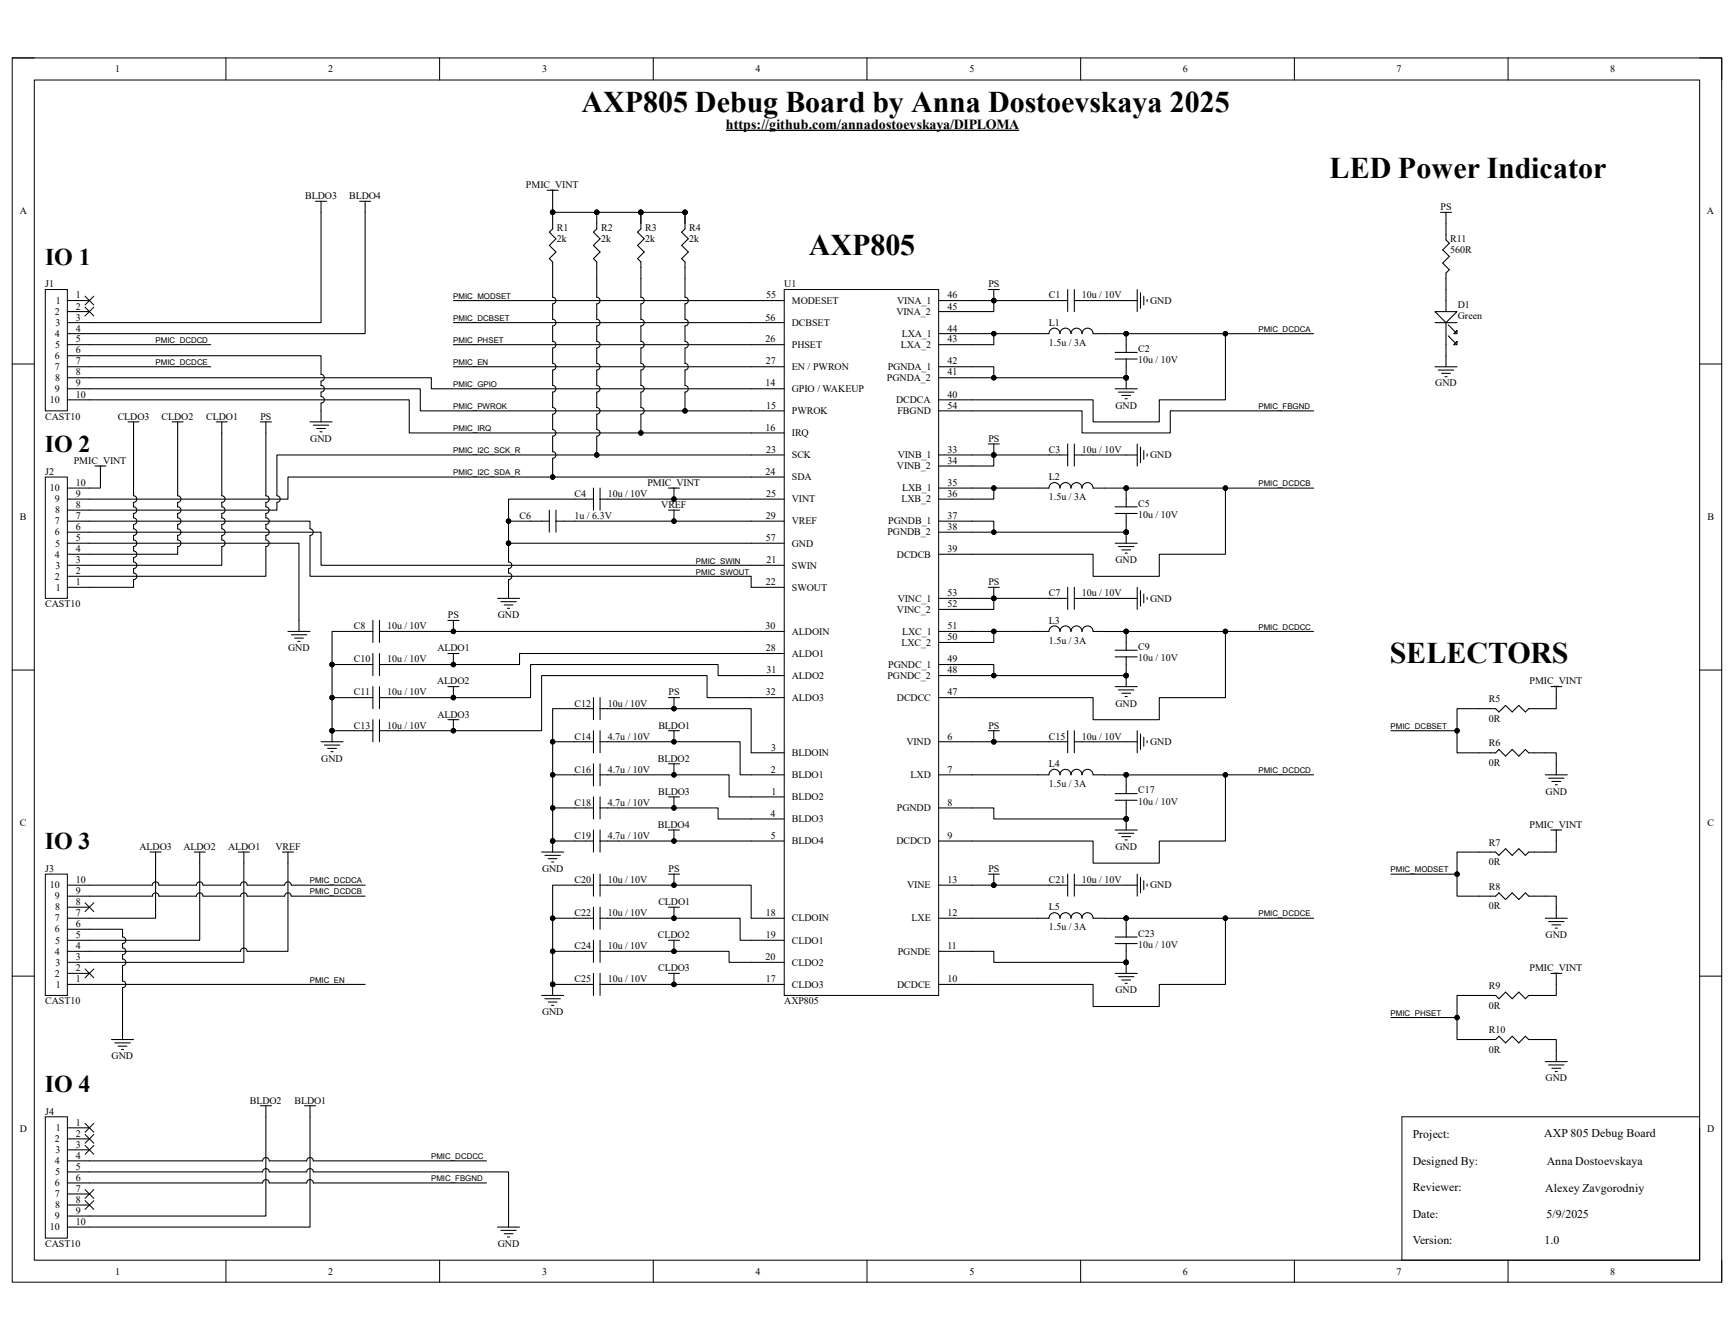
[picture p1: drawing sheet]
<svg xmlns="http://www.w3.org/2000/svg" width="279mm" height="216mm" viewBox="0 0 279 216" stroke-linecap="round" stroke-linejoin="round" font-family="sans-serif">
<path d="M2 9.3h275.4v197.3h-275.4z" fill="none" stroke="#000" stroke-width=".16"/>
<path d="M5.5 12.9h268.4v190.1h-268.4z" fill-rule="evenodd" fill="#fff"/>
<g fill="none" stroke="#000" stroke-width=".16">
<path d="M2 9.3h3.5M5.5 12.9h268.4v190.1h-268.4zM36.4 9.3v3.6M70.8 9.3v3.6M105.3 9.3v3.6M139.7 9.3v3.6M174.1 9.3v3.6M208.6 9.3v3.6M243 9.3v3.6M273.9 9.3h3.5v3.6M2 58.6h3.5M273.9 58.7h3.5"/>
<path d="M2 108h3.5M273.9 108h3.5M2 157.3h3.5M273.9 157.3h3.5M36.4 203v3.6M70.8 203v3.6M105.3 203v3.6M139.7 203v3.6M174.1 203v3.6M208.6 203v3.6M243 203v3.6M277.4 203v3.6"/>
</g>
<path d="M27.7 68h1.8M28.6 68v1.8" fill="none" stroke="#000" stroke-width=".17"/>
<path d="M126.4 46.7h24.8v113.7h-24.8z" fill-rule="evenodd" fill="#fff"/>
<g fill="none" stroke="#000" stroke-width=".16">
<path d="M126.4 46.7h24.8v113.7h-24.8z"/>
<circle cx="108.6" cy="84" r=".36"/>
<circle cx="53.5" cy="117.7" r=".36"/>
<circle cx="73.1" cy="112.4" r=".36"/>
<circle cx="73.1" cy="101.7" r=".36"/>
<circle cx="73.1" cy="117.7" r=".36"/>
<circle cx="73.1" cy="107.1" r=".36"/>
<circle cx="108.6" cy="119.5" r=".36"/>
<circle cx="108.6" cy="114.2" r=".36"/>
<circle cx="89" cy="135.5" r=".36"/>
<circle cx="108.6" cy="124.8" r=".36"/>
<circle cx="108.6" cy="135.5" r=".36"/>
<circle cx="108.6" cy="130.2" r=".36"/>
<circle cx="89" cy="158.6" r=".36"/>
<circle cx="108.6" cy="153.3" r=".36"/>
<circle cx="108.6" cy="147.9" r=".36"/>
<circle cx="108.6" cy="158.6" r=".36"/>
<circle cx="108.6" cy="142.6" r=".36"/>
</g>
<g fill="none" stroke="#000" stroke-width=".17">
<path d="M121 55.5h5.4M121 59.1h5.4M121 48.4h5.4M121 52h5.4M151.2 55.5h5.4M151.2 59.1h5.4M151.2 53.8h5.4M151.2 50.2h5.4M151.2 48.4h5.4M34.8 68h1.8M35.7 68v1.8M121 62.6h5.4"/>
<path d="M121 66.2h5.4M121 69.8h5.4M121 73.3h5.4M121 76.9h5.4M151.2 66.2h5.4M151.2 73.3h5.4M151.2 75.1h5.4M151.2 78.6h5.4M151.2 64.4h5.4M151.2 60.9h5.4M48.2 100v1.7M72.2 100h1.7"/>
<path d="M73.1 100v1.7M80.2 96.4h3.5M80.7 96.9h2.5M81.2 97.5h1.5M81.8 98h.3M81.9 94.6v1.8M85.5 84h3M88.5 82.2v3.5M89.6 84h3M89.6 82.2v3.5M107.7 82.2h1.8M108.6 82.2v1.8"/>
<path d="M121 91.1h5.4M121 94.6h5.4M121 80.4h5.4M121 84h5.4M121 87.5h5.4M151.2 80.4h5.4M151.2 84h5.4M151.2 85.7h5.4M151.2 89.3h5.4M151.2 98.2h5.4M151.2 96.4h5.4M46.4 101.7h3.6"/>
<path d="M46.9 102.3h2.5M47.5 102.8h1.4M48 103.3h.3M51.7 119.5h3.6M53.5 117.7v1.8M72.2 105.3h1.7M72.2 110.6h1.7M72.2 116h1.7M73.1 105.3v1.8M73.1 110.6v1.8M73.1 116v1.7M107.7 112.4h1.8"/>
<path d="M107.7 117.7h1.8M108.6 112.4v1.8M108.6 117.7v1.8M121 105.3h5.4M121 101.7h5.4M121 108.8h5.4M121 112.4h5.4M151.2 119.5h5.4M151.2 101.7h5.4M151.2 108.8h5.4M151.2 112.4h5.4M151.2 107.1h5.4"/>
<path d="M151.2 103.5h5.4M52.3 120h2.4M52.8 120.6h1.4M53.3 121.1h.4M87.3 137.3h3.5M87.8 137.8h2.5M88.3 138.4h1.5M88.9 138.9h.3M89 135.5v1.8M107.7 128.4h1.8M107.7 123.1h1.8M107.7 133.7h1.8"/>
<path d="M108.6 123.1v1.7M108.6 128.4v1.8M108.6 133.7v1.8M121 128.4h5.4M121 124.8h5.4M121 121.3h5.4M121 132h5.4M121 135.5h5.4M151.2 124.8h5.4M151.2 135.5h5.4M151.2 130.2h5.4M89 158.6v1.8"/>
<path d="M107.7 151.5h1.8M107.7 140.8h1.8M107.7 146.2h1.8M107.7 156.8h1.8M108.6 140.8v1.8M108.6 146.2v1.7M108.6 151.5v1.8M108.6 156.8v1.8M121 158.6h5.4M121 147.9h5.4M121 151.5h5.4M121 155.1h5.4"/>
<path d="M151.2 158.6h5.4M151.2 153.3h5.4M151.2 147.9h5.4M151.2 142.6h5.4M87.3 160.4h3.5M87.8 160.9h2.5M88.3 161.4h1.5M88.9 162h.3"/>
</g>
<g fill="#000">
<circle cx="108.6" cy="84" r=".36"/>
<circle cx="53.5" cy="117.7" r=".36"/>
<circle cx="73.1" cy="112.4" r=".36"/>
<circle cx="73.1" cy="101.7" r=".36"/>
<circle cx="73.1" cy="117.7" r=".36"/>
<circle cx="73.1" cy="107.1" r=".36"/>
<circle cx="108.6" cy="119.5" r=".36"/>
<circle cx="108.6" cy="114.2" r=".36"/>
<circle cx="89" cy="135.5" r=".36"/>
<circle cx="108.6" cy="124.8" r=".36"/>
<circle cx="108.6" cy="135.5" r=".36"/>
<circle cx="108.6" cy="130.2" r=".36"/>
<circle cx="89" cy="158.6" r=".36"/>
<circle cx="108.6" cy="153.3" r=".36"/>
<circle cx="108.6" cy="147.9" r=".36"/>
<circle cx="108.6" cy="158.6" r=".36"/>
<circle cx="108.6" cy="142.6" r=".36"/>
</g>
<path d="M7.3 46.6h3.6v19.6h-3.6z" fill-rule="evenodd" fill="#fff"/>
<g fill="none" stroke="#000" stroke-width=".16">
<path d="M7.3 46.6h3.6v19.6h-3.6zM13.7 47.7l1.4 1.4M15.1 47.7l-1.4 1.4M13.7 145.5l1.4 1.4M13.7 156.1l1.4 1.4M15.1 145.5l-1.4 1.4M15.1 156.1l-1.4 1.4"/>
<circle cx="89" cy="34.2" r=".36"/>
<circle cx="96.2" cy="34.2" r=".36"/>
<circle cx="103.3" cy="34.2" r=".36"/>
<circle cx="110.4" cy="34.2" r=".36"/>
<circle cx="160.1" cy="48.4" r=".36"/>
<circle cx="181.5" cy="53.8" r=".36"/>
<circle cx="160.1" cy="73.3" r=".36"/>
<circle cx="181.5" cy="60.9" r=".36"/>
<circle cx="181.5" cy="78.6" r=".36"/>
<circle cx="160.1" cy="96.4" r=".36"/>
<circle cx="181.5" cy="85.7" r=".36"/>
<circle cx="160.1" cy="119.5" r=".36"/>
<circle cx="181.5" cy="101.7" r=".36"/>
<circle cx="181.5" cy="108.8" r=".36"/>
<circle cx="181.5" cy="132" r=".36"/>
<circle cx="181.5" cy="124.8" r=".36"/>
<circle cx="160.1" cy="142.6" r=".36"/>
<circle cx="181.5" cy="147.9" r=".36"/>
<circle cx="181.5" cy="155.1" r=".36"/>
</g>
<g fill="none" stroke="#000" stroke-width=".17">
<path d="M88.2 30.7h1.7M89 30.7v1.7M89 34.2v2.7l-.5 .5 1.1 1.1-1.1 1 1.1 1.1-1.1 1.1 .5 .5v2.7M96.2 34.2v2.7l-.6 .5 1.1 1.1-1.1 1 1.1 1.1-1.1 1.1 .6 .5v2.7M103.3 34.2v2.7l-.6 .5 1.1 1.1-1.1 1 1.1 1.1-1.1 1.1 .6 .5v2.7M110.4 34.2v2.7l-.6 .5 1.1 1.1-1.1 1 1.1 1.1-1.1 1.1 .6 .5v2.7M10.9 48.4h3.5M10.9 50.2h3.5M10.9 52h3.5M10.9 53.8h3.5M10.9 55.5h3.5M10.9 57.3h3.5"/>
<path d="M10.9 59.1h3.5M159.2 46.7h1.8M160.1 46.7v1.7M167.2 53.8h1.8a.89 .89 0 0 1 .9-.9 .89 .89 0 0 1 .9 .9 .89 .89 0 0 1 .9-.9 .89 .89 0 0 1 .9 .9 .89 .89 0 0 1 .9-.9 .89 .89 0 0 1 .8 .9 .89 .89 0 0 1 .9-.9 .89 .89 0 0 1 .9 .9h1.8M169 48.4h3M172 46.7v3.5M173.1 46.7v3.5M173.1 48.4h3M179.7 56.8h3.5M179.7 57.8h3.5M181.5 48.4h1.7M181.5 53.8v3"/>
<path d="M181.5 57.8v4.8M183.2 46.7v3.5M183.8 47.2v2.5M184.3 47.7v1.4M184.8 48.2v.4M10.9 60.9h3.5M10.9 62.6h3.5M10.9 64.4h3.5M95.6 78.6v3.6M96.7 78.6v3.6M159.2 71.5h1.8M160.1 71.5v1.8"/>
<path d="M167.2 78.6h1.8a.89 .89 0 0 1 .9-.8 .89 .89 0 0 1 .9 .8 .89 .89 0 0 1 .9-.8 .89 .89 0 0 1 .9 .8 .89 .89 0 0 1 .9-.8 .89 .89 0 0 1 .8 .8 .89 .89 0 0 1 .9-.8 .89 .89 0 0 1 .9 .8h1.8M169 73.3h3M172 71.5v3.6M173.1 71.5v3.6M173.1 73.3h3M179.7 62.6h3.5M180.2 63.2h2.5M180.8 63.7h1.4M181.3 64.2h.3M181.5 78.6v3.1M181.5 73.3h1.7M183.2 71.5v3.6"/>
<path d="M183.8 72.1v2.4M184.3 72.6v1.4M184.8 73.1v.4M60.1 100v3.5M61.1 100v3.5M92.6 80.4h3M96.7 80.4h3M159.2 94.6h1.8M160.1 94.6v1.8M169 96.4h3M172 94.6v3.6M173.1 94.6v3.6"/>
<path d="M173.1 96.4h3M179.7 81.7h3.5M179.7 82.7h3.5M179.7 87.5h3.5M180.2 88.1h2.5M180.8 88.6h1.4M181.3 89.1h.3M181.5 82.7v4.8M181.5 96.4h1.7M183.2 94.6v3.6M183.8 95.2v2.5M184.3 95.7v1.4"/>
<path d="M184.8 96.2v.4M57.1 101.7h3M57.1 107.1h3M57.1 112.4h3M57.1 117.7h3M60.1 105.3v3.5M60.1 110.6v3.6M60.1 116v3.5M61.1 101.7h3.1M61.1 105.3v3.5M61.1 110.6v3.6M61.1 116v3.5"/>
<path d="M61.1 107.1h3.1M61.1 112.4h3.1M61.1 117.7h3.1M92.6 119.5h3M95.6 117.7v3.6M96.7 119.5h3M96.7 117.7v3.6M159.2 117.7h1.8M160.1 117.7v1.8M167.2 101.7h1.8a.89 .89 0 0 1 .9-.9 .89 .89 0 0 1 .9 .9 .89 .89 0 0 1 .9-.9 .89 .89 0 0 1 .9 .9 .89 .89 0 0 1 .9-.9 .89 .89 0 0 1 .8 .9 .89 .89 0 0 1 .9-.9 .89 .89 0 0 1 .9 .9h1.8M169 119.5h3M172 117.7v3.6"/>
<path d="M173.1 117.7v3.6M173.1 119.5h3M179.7 104.8h3.5M179.7 105.8h3.5M179.7 110.6h3.5M180.2 111.2h2.5M180.8 111.7h1.4M181.3 112.2h.3M181.5 119.5h1.7M181.5 101.7v3.1M181.5 105.8v4.8M183.2 117.7v3.6"/>
<path d="M183.8 118.3v2.5M184.3 118.8v1.4M184.8 119.3v.4M24.2 137.3h1.8M25.1 137.3v1.8M31.3 137.3h1.8M32.2 137.3v1.8M38.4 137.3h1.8M39.3 137.3v1.8M92.6 124.8h3M92.6 130.2h3M92.6 135.5h3"/>
<path d="M95.6 123.1v3.5M95.6 128.4v3.6M95.6 133.7v3.6M96.7 123.1v3.5M96.7 128.4v3.6M96.7 133.7v3.6M96.7 124.8h3M96.7 130.2h3M96.7 135.5h3M167.2 124.8h1.8a.89 .89 0 0 1 .9-.8 .89 .89 0 0 1 .9 .8 .89 .89 0 0 1 .9-.8 .89 .89 0 0 1 .9 .8 .89 .89 0 0 1 .9-.8 .89 .89 0 0 1 .8 .8 .89 .89 0 0 1 .9-.8 .89 .89 0 0 1 .9 .8h1.8M179.7 127.9h3.5M179.7 128.9h3.5"/>
<path d="M179.7 133.7h3.5M180.2 134.3h2.5M180.8 134.8h1.4M181.3 135.3h.3M181.5 124.8v3.1M181.5 128.9v4.8M92.6 142.6h3M92.6 147.9h3M92.6 153.3h3M92.6 158.6h3M95.6 140.8v3.6M95.6 146.2v3.5"/>
<path d="M95.6 151.5v3.6M95.6 156.8v3.6M96.7 140.8v3.6M96.7 146.2v3.5M96.7 151.5v3.6M96.7 156.8v3.6M96.7 142.6h3M96.7 147.9h3M96.7 153.3h3M96.7 158.6h3M159.2 140.8h1.8M160.1 140.8v1.8"/>
<path d="M167.2 147.9h1.8a.89 .89 0 0 1 .9-.8 .89 .89 0 0 1 .9 .8 .89 .89 0 0 1 .9-.8 .89 .89 0 0 1 .9 .8 .89 .89 0 0 1 .9-.8 .89 .89 0 0 1 .8 .8 .89 .89 0 0 1 .9-.8 .89 .89 0 0 1 .9 .8h1.8M169 142.6h3M172 140.8v3.6M173.1 140.8v3.6M173.1 142.6h3M179.7 151h3.5M179.7 152h3.5M179.7 156.8h3.5M180.2 157.4h2.5M180.8 157.9h1.4M181.3 158.4h.3M181.5 147.9v3.1"/>
<path d="M181.5 152v4.8M181.5 142.6h1.7M183.2 140.8v3.6M183.8 141.4v2.5M184.3 141.9v1.4M184.8 142.4v.4M18 167.5h3.5M18.5 168h2.5M19 168.6h1.5M19.6 169.1h.3M19.7 165.7v1.8"/>
</g>
<g fill="#000">
<circle cx="89" cy="34.2" r=".36"/>
<circle cx="96.2" cy="34.2" r=".36"/>
<circle cx="103.3" cy="34.2" r=".36"/>
<circle cx="110.4" cy="34.2" r=".36"/>
<circle cx="160.1" cy="48.4" r=".36"/>
<circle cx="181.5" cy="53.8" r=".36"/>
<circle cx="160.1" cy="73.3" r=".36"/>
<circle cx="181.5" cy="60.9" r=".36"/>
<circle cx="181.5" cy="78.6" r=".36"/>
<circle cx="160.1" cy="96.4" r=".36"/>
<circle cx="181.5" cy="85.7" r=".36"/>
<circle cx="160.1" cy="119.5" r=".36"/>
<circle cx="181.5" cy="101.7" r=".36"/>
<circle cx="181.5" cy="108.8" r=".36"/>
<circle cx="181.5" cy="132" r=".36"/>
<circle cx="181.5" cy="124.8" r=".36"/>
<circle cx="160.1" cy="142.6" r=".36"/>
<circle cx="181.5" cy="147.9" r=".36"/>
<circle cx="181.5" cy="155.1" r=".36"/>
</g>
<path d="M7.3 179.9h3.6v19.6h-3.6z" fill-rule="evenodd" fill="#fff"/>
<path d="M7.3 179.9h3.6v19.6h-3.6zM13.7 181l1.4 1.4M13.7 193.4l1.4 1.5M15.1 181l-1.4 1.4M15.1 193.4l-1.4 1.5" fill="none" stroke="#000" stroke-width=".16"/>
<g fill="none" stroke="#000" stroke-width=".17">
<path d="M238.3 114.2h2.7l.5 .5 1.1-1 1.1 1 1-1 1.1 1 .5-.5h2.7M249.9 110.6h1.8M250.8 110.6v1.8M238.3 121.3h2.7l.5-.5 1.1 1 1.1-1 1 1 1.1-1 .5 .5h2.7M238.3 137.3h2.7l.5 .5 1.1-1.1 1.1 1.1 1-1.1 1.1 1.1 .5-.5h2.7M249 124.8h3.5M249.5 125.4h2.5M249.9 133.7h1.8M250.1 125.9h1.4M250.6 126.4h.3M250.8 123.1v1.7M250.8 133.7v1.8"/>
<path d="M238.3 144.4h2.7l.5-.5 1.1 1 1.1-1 1 1 1.1-1 .5 .5h2.7M249 147.9h3.5M249.5 148.5h2.5M249.9 156.8h1.8M250.1 149h1.4M250.6 149.5h.3M250.8 146.2v1.7M250.8 156.8v1.8M238.3 167.5h2.7l.5-.5 1.1 1 1.1-1 1 1 1.1-1 .5 .5h2.7M238.3 160.4h2.7l.5 .5 1.1-1 1.1 1 1-1 1.1 1 .5-.5h2.7M249 171h3.5M249.5 171.6h2.5"/>
<path d="M250.1 172.1h1.4M250.6 172.6h.3M250.8 169.3v1.7M10.9 181.7h3.5M10.9 183.5h3.5M10.9 185.3h3.5M10.9 187h3.5M10.9 188.8h3.5M10.9 190.6h3.5M10.9 192.4h3.5M10.9 194.2h3.5M10.9 195.9h3.5"/>
<path d="M10.9 197.7h3.5M80.2 197.7h3.5M80.7 198.2h2.5M81.2 198.8h1.5M81.8 199.3h.3M81.9 195.9v1.8"/>
</g>
<path d="M7.3 76.9h3.6v19.5h-3.6z" fill-rule="evenodd" fill="#fff"/>
<path d="M7.3 76.9h3.6v19.5h-3.6z" fill="none" stroke="#000" stroke-width=".16"/>
<path d="M10.9 78.6h3.5M10.9 94.6h3.5M10.9 92.9h3.5M10.9 91.1h3.5M10.9 89.3h3.5M10.9 87.5h3.5M10.9 85.7h3.5M10.9 84h3.5M10.9 82.2h3.5M10.9 80.4h3.5" fill="none" stroke="#000" stroke-width=".17"/>
<path d="M7.3 140.8h3.6v19.6h-3.6z" fill-rule="evenodd" fill="#fff"/>
<g fill="none" stroke="#000" stroke-width=".16">
<path d="M13.7 49.5l1.4 1.4M15.1 49.5l-1.4 1.4M7.3 140.8h3.6v19.6h-3.6z"/>
<circle cx="108.6" cy="80.4" r=".36"/>
</g>
<g fill="none" stroke="#000" stroke-width=".17">
<path d="M232.1 34.2h1.8M233 34.2v4.5l.5 .5-1 1.1 1 1-1 1.1 1 1.1-.5 .5v13.3M15.3 75.1h1.8M16.2 75.1v1.8M107.7 78.6h1.8M108.6 78.6v1.8M92.6 114.2h3M95.6 112.4v3.6M96.7 114.2h3M96.7 112.4v3.6M10.9 158.6h3.5M10.9 156.8h3.5"/>
<path d="M10.9 155.1h3.5M10.9 153.3h3.5M10.9 151.5h3.5M10.9 149.7h3.5M10.9 147.9h3.5M10.9 146.2h3.5M10.9 144.4h3.5M10.9 142.6h3.5"/>
</g>
<circle cx="108.6" cy="80.4" r=".36" fill="#000"/>
<path d="M231.2 50.2h3.6l-1.8 1.8z" fill="#fff"/>
<path d="M231.2 50.2h3.6l-1.8 1.8zM231.2 52h3.6" fill="none" stroke="#000" stroke-width=".17"/>
<path d="M234.8 53.2v.6h-.6z" fill="#fff"/>
<path d="M233.4 52.3l1.2 1.3M234.8 53.2v.6h-.6z" fill="none" stroke="#000" stroke-width=".17"/>
<path d="M234.8 55v.5h-.6z" fill="#fff"/>
<g fill="none" stroke="#000" stroke-width=".17">
<path d="M50.8 32.4h1.8M51.7 32.4v19.6h-37.3M57.9 32.4h1.8M58.8 32.4v21.4h-44.4M89 32.4v1.8h14.3M103.3 36v-1.8h7.1v1.8M14.4 57.3h37.3v3a.53 .53 0 0 1 .6 .6 .53 .53 0 0 1-.6 .5v.7a.53 .53 0 0 1 .6 .5 .53 .53 0 0 1-.6 .6v.7a.53 .53 0 0 1 .6 .5 .53 .53 0 0 1-.6 .6v3M14.4 59.1h19.6M14.4 55.5h19.6M73.1 59.1h47.9M73.1 48.4h47.9M73.1 55.5h47.9"/>
<path d="M73.1 52h47.9M89 44.9v3a.53 .53 0 0 1 .6 .5 .53 .53 0 0 1-.6 .6v2.4a.53 .53 0 0 1 .6 .6 .53 .53 0 0 1-.6 .5v2.5a.53 .53 0 0 1 .6 .5 .53 .53 0 0 1-.6 .6v2.5a.53 .53 0 0 1 .6 .5 .53 .53 0 0 1-.6 .5v2.5a.53 .53 0 0 1 .6 .5 .53 .53 0 0 1-.6 .6v2.5a.53 .53 0 0 1 .6 .5 .53 .53 0 0 1-.6 .5v2.5a.53 .53 0 0 1 .6 .6 .53 .53 0 0 1-.6 .5v2.5a.53 .53 0 0 1 .6 .5 .53 .53 0 0 1-.6 .5v3.1M96.2 44.9v3a.53 .53 0 0 1 .5 .5 .53 .53 0 0 1-.5 .6v2.4a.53 .53 0 0 1 .5 .6 .53 .53 0 0 1-.5 .5v2.5a.53 .53 0 0 1 .5 .5 .53 .53 0 0 1-.5 .6v2.5a.53 .53 0 0 1 .5 .5 .53 .53 0 0 1-.5 .5v2.5a.53 .53 0 0 1 .5 .5 .53 .53 0 0 1-.5 .6v2.5a.53 .53 0 0 1 .5 .5 .53 .53 0 0 1-.5 .5v2.5a.53 .53 0 0 1 .5 .6 .53 .53 0 0 1-.5 .5v3M103.3 44.9v3a.53 .53 0 0 1 .5 .5 .53 .53 0 0 1-.5 .6v2.4a.53 .53 0 0 1 .5 .6 .53 .53 0 0 1-.5 .5v2.5a.53 .53 0 0 1 .5 .5 .53 .53 0 0 1-.5 .6v2.5a.53 .53 0 0 1 .5 .5 .53 .53 0 0 1-.5 .5v2.5a.53 .53 0 0 1 .5 .5 .53 .53 0 0 1-.5 .6v2.5a.53 .53 0 0 1 .5 .5 .53 .53 0 0 1-.5 .5v3.1M110.4 44.9v3a.53 .53 0 0 1 .5 .5 .53 .53 0 0 1-.5 .6v2.4a.53 .53 0 0 1 .5 .6 .53 .53 0 0 1-.5 .5v2.5a.53 .53 0 0 1 .5 .5 .53 .53 0 0 1-.5 .6v2.5a.53 .53 0 0 1 .5 .5 .53 .53 0 0 1-.5 .5v2.5a.53 .53 0 0 1 .5 .5 .53 .53 0 0 1-.5 .6v3M156.6 48.4h3.5v1.8h-3.5M156.6 59.1h3.5v1.8h-3.5M156.6 53.8h3.5M160.1 48.4h8.9M167.2 53.8h-7.1v1.7h-3.5M176.1 48.4h5.4M177.9 53.8h19.6v10.6h-10.7v3.6h-10.7v-3.6h-19.5"/>
<path d="M197.5 53.8h14.2M231.2 59.1h3.6M231.8 59.6h2.4M233 57.3v1.8M233.4 54.1l1.2 1.3M234.8 55v.5h-.6zM14.4 60.9h55.1v1.7h51.5M14.4 62.6h53.3v3.6h53.3M14.4 64.4h51.5v5.4h55.1M16.2 76.9v1.7h-1.8M20.6 68h1.8M21.5 68v11.9a.53 .53 0 0 1 .5 .5 .53 .53 0 0 1-.5 .5v.8a.53 .53 0 0 1 .5 .5 .53 .53 0 0 1-.5 .5v.7a.53 .53 0 0 1 .5 .6 .53 .53 0 0 1-.5 .5v.7a.53 .53 0 0 1 .5 .5 .53 .53 0 0 1-.5 .6v.7"/>
<path d="M28.6 69.8v10.1a.53 .53 0 0 1 .6 .5 .53 .53 0 0 1-.6 .5v.8a.53 .53 0 0 1 .6 .5 .53 .53 0 0 1-.6 .5v.7a.53 .53 0 0 1 .6 .6 .53 .53 0 0 1-.6 .5v.7a.53 .53 0 0 1 .6 .5 .53 .53 0 0 1-.6 .6v.7M35.7 69.8v10.1a.53 .53 0 0 1 .6 .5 .53 .53 0 0 1-.6 .5v.8a.53 .53 0 0 1 .6 .5 .53 .53 0 0 1-.6 .5v.7a.53 .53 0 0 1 .6 .6 .53 .53 0 0 1-.6 .5v.7a.53 .53 0 0 1 .6 .5 .53 .53 0 0 1-.6 .6v.7M42 68h1.7M42.8 68v11.9a.53 .53 0 0 1 .6 .5 .53 .53 0 0 1-.6 .5v.8a.53 .53 0 0 1 .6 .5 .53 .53 0 0 1-.6 .5v.7a.53 .53 0 0 1 .6 .6 .53 .53 0 0 1-.6 .5v.7a.53 .53 0 0 1 .6 .5 .53 .53 0 0 1-.6 .6v.7M50 68h3.5M50.5 68.5h2.5M51 69h1.4M51.5 69.6h.4M121 76.9h-74.6v3.5h-32M121 73.3h-76.4v6.6a.53 .53 0 0 1 .6 .5 .53 .53 0 0 1-.6 .5v1.3h-30.2M156.6 66.2h17.7v3.6h14.3v-3.6h23.1M156.6 73.3h3.5v1.8h-3.5"/>
<path d="M156.6 78.6h3.5M160.1 73.3h8.9M160.1 60.9h21.4M167.2 78.6h-7.1v1.8h-3.5M176.1 73.3h5.4M177.9 78.6h19.6v10.7h-10.7v3.6h-10.7v-3.6h-19.5M197.5 78.6h14.2M232.3 60.2h1.4M232.8 60.7h.4M14.4 87.5h33.8v12.5M14.4 85.7h37.3v5.4h69.3M14.4 84h35.6v1.2a.53 .53 0 0 1 .5 .5 .53 .53 0 0 1-.5 .6v6.6h71v1.7"/>
<path d="M21.5 87a.53 .53 0 0 1 .5 .5 .53 .53 0 0 1-.5 .6v.7a.53 .53 0 0 1 .5 .5 .53 .53 0 0 1-.5 .5v.7a.53 .53 0 0 1 .5 .6 .53 .53 0 0 1-.5 .5v.7a.53 .53 0 0 1 .5 .6 .53 .53 0 0 1-.5 .5v1.2h-7.1M28.6 87a.53 .53 0 0 1 .6 .5 .53 .53 0 0 1-.6 .6v1.2h-14.2M35.7 87a.53 .53 0 0 1 .6 .5 .53 .53 0 0 1-.6 .6v3h-21.3M42.8 87a.53 .53 0 0 1 .6 .5 .53 .53 0 0 1-.6 .6v4.8h-28.4M81.9 87.5h39.1M85.5 84h-3.6v6.5a.53 .53 0 0 1 .6 .6 .53 .53 0 0 1-.6 .5v.7a.53 .53 0 0 1 .6 .6 .53 .53 0 0 1-.6 .5v1.2M92.6 84h28.4M92.6 80.4h-10.7v3.6M99.7 80.4h21.3M156.6 84h3.5v1.7h-3.5M156.6 96.4h3.5v1.8h-3.5M160.1 96.4h8.9"/>
<path d="M160.1 85.7h21.4M176.1 96.4h5.4M53.5 107.1h3.6M53.5 112.4h3.6M57.1 101.7h-3.6v16h3.6M64.2 101.7h56.8M89 119.5h3.6M92.6 114.2h-3.6v21.3h3.6M99.7 114.2h21.3v7.1M99.7 119.5h19.6v5.3h1.7M121 108.8h-5.3v-1.7h-30.2v5.3h-21.3M121 112.4h-7.1v-3.6h-26.6v8.9h-23.1"/>
<path d="M121 105.3h-37.3v1.8h-19.5M156.6 107.1h3.5v1.7h-3.5M156.6 119.5h12.4M156.6 101.7h3.5M160.1 108.8h21.4M167.2 101.7h-7.1v1.8h-3.5M176.1 119.5h5.4M177.9 101.7h19.6v10.7h-10.7v3.6h-10.7v-3.6h-19.5M197.5 101.7h14.2M234.8 117.7v3.6h3.5M238.3 114.2h-3.5v3.5h-10.7M250.8 112.4v1.8h-1.8"/>
<path d="M25.1 139.1v8.8h-10.7M32.2 139.1v12.4h-17.8M39.3 139.1v16h-24.9M45.5 137.3h1.8M46.4 137.3v16h-6.6a.53 .53 0 0 0-.5-.6 .53 .53 0 0 0-.5 .6h-24.4M89 124.8h3.6M89 130.2h3.6M99.7 124.8h17.8v3.6h3.5M99.7 130.2h16v1.8h5.3M99.7 135.5h21.3M156.6 130.2h3.5v1.8h21.4M156.6 124.8h10.6"/>
<path d="M177.9 124.9h19.6v10.6h-10.7v3.6h-10.7v-3.6h-19.5M197.5 124.8h14.2M238.3 137.3h-3.5v3.5h-10.7M249 121.3h1.8v1.8M250.8 135.5v1.8h-1.8M14.4 149.7h5.3v1.3a.53 .53 0 0 1 .6 .5 .53 .53 0 0 1-.6 .5v.7a.53 .53 0 0 1 .6 .6 .53 .53 0 0 1-.6 .5v.7a.53 .53 0 0 1 .6 .6 .53 .53 0 0 1-.6 .5v2.5a.53 .53 0 0 1 .6 .5 .53 .53 0 0 1-.6 .5v6.6M14.4 144.4h10.1a.53 .53 0 0 1 .6-.5 .53 .53 0 0 1 .5 .5h6a.53 .53 0 0 1 .6-.5 .53 .53 0 0 1 .5 .5h6.1a.53 .53 0 0 1 .5-.5 .53 .53 0 0 1 .5 .5h6.1a.53 .53 0 0 1 .5-.5 .53 .53 0 0 1 .5 .5h11.9M14.4 142.6h10.1a.53 .53 0 0 1 .6-.5 .53 .53 0 0 1 .5 .5h6a.53 .53 0 0 1 .6-.5 .53 .53 0 0 1 .5 .5h6.1a.53 .53 0 0 1 .5-.5 .53 .53 0 0 1 .5 .5h6.1a.53 .53 0 0 1 .5-.5 .53 .53 0 0 1 .5 .5h11.9M14.4 158.6h44.4M89 153.3h3.6M89 147.9h3.6M92.6 142.6h-3.6v16h3.6"/>
<path d="M99.7 142.6h21.3v5.3M99.7 147.9h19.6v3.6h1.7M99.7 153.3h17.8v1.8h3.5M99.7 158.6h21.3M156.6 153.3h3.5v1.8h21.4M156.6 142.6h12.4M156.6 147.9h10.6M176.1 142.6h5.4M177.9 148h19.6v10.6h-10.7v3.6h-10.7v-3.6h-19.5M197.5 147.9h14.2M234.8 140.8v3.6h3.5M249 144.4h1.8v1.8"/>
<path d="M250.8 158.6v1.8h-1.8M42 178.2h1.7M42.8 178.2v17.7h-28.4M49.1 178.2h1.7M50 178.2v19.5h-35.6M234.8 163.9v3.6h3.5M238.3 160.4h-3.5v3.5h-10.7M249 167.5h1.8v1.8M14.4 190.6h27.9M14.4 187h27.9M14.4 188.8h27.9M42.3 188.8a.53 .53 0 0 1 .5-.5 .53 .53 0 0 1 .6 .5h6a.53 .53 0 0 1 .6-.5 .53 .53 0 0 1 .5 .5h31.4v7.1"/>
<path d="M78.4 190.6h-27.9a.53 .53 0 0 0-.5-.5 .53 .53 0 0 0-.6 .5h-6a.53 .53 0 0 0-.6-.5 .53 .53 0 0 0-.5 .5M78.4 187h-27.9a.53 .53 0 0 0-.5-.5 .53 .53 0 0 0-.6 .5h-6a.53 .53 0 0 0-.6-.5 .53 .53 0 0 0-.5 .5"/>
</g>
<g fill="none" stroke="#000" stroke-width=".16">
<path d="M273.9 179.9h-48v23.1h48v-21.3M13.7 191.7l1.4 1.4M13.7 182.8l1.4 1.4M13.7 184.6l1.4 1.4M15.1 191.7l-1.4 1.4M15.1 182.8l-1.4 1.4M15.1 184.6l-1.4 1.4"/>
<circle cx="89" cy="34.2" r=".36"/>
<circle cx="96.2" cy="34.2" r=".36"/>
<circle cx="103.3" cy="34.2" r=".36"/>
<circle cx="110.4" cy="34.2" r=".36"/>
<circle cx="160.1" cy="53.8" r=".36"/>
<circle cx="160.1" cy="48.4" r=".36"/>
<circle cx="181.5" cy="53.8" r=".36"/>
<circle cx="197.4" cy="53.8" r=".36"/>
<circle cx="89" cy="76.9" r=".36"/>
<circle cx="96.2" cy="73.3" r=".36"/>
<circle cx="103.3" cy="69.8" r=".36"/>
<circle cx="110.4" cy="66.2" r=".36"/>
<circle cx="160.1" cy="60.9" r=".36"/>
<circle cx="160.1" cy="78.6" r=".36"/>
<circle cx="160.1" cy="73.3" r=".36"/>
<circle cx="181.5" cy="60.9" r=".36"/>
<circle cx="181.5" cy="78.6" r=".36"/>
<circle cx="197.4" cy="78.6" r=".36"/>
<circle cx="81.9" cy="87.5" r=".36"/>
<circle cx="81.9" cy="84" r=".36"/>
<circle cx="108.6" cy="80.4" r=".36"/>
<circle cx="108.6" cy="84" r=".36"/>
<circle cx="160.1" cy="96.4" r=".36"/>
<circle cx="160.1" cy="85.7" r=".36"/>
<circle cx="181.5" cy="85.7" r=".36"/>
<circle cx="53.5" cy="117.7" r=".36"/>
<circle cx="53.5" cy="107.1" r=".36"/>
<circle cx="53.5" cy="112.4" r=".36"/>
<circle cx="73.1" cy="112.4" r=".36"/>
<circle cx="73.1" cy="101.7" r=".36"/>
<circle cx="73.1" cy="117.7" r=".36"/>
<circle cx="73.1" cy="107.1" r=".36"/>
<circle cx="89" cy="119.5" r=".36"/>
<circle cx="108.6" cy="119.5" r=".36"/>
<circle cx="108.6" cy="114.2" r=".36"/>
<circle cx="160.1" cy="108.8" r=".36"/>
<circle cx="160.1" cy="119.5" r=".36"/>
<circle cx="160.1" cy="101.7" r=".36"/>
<circle cx="181.5" cy="101.7" r=".36"/>
<circle cx="181.5" cy="108.8" r=".36"/>
<circle cx="197.4" cy="101.7" r=".36"/>
<circle cx="234.8" cy="117.7" r=".36"/>
<circle cx="89" cy="135.5" r=".36"/>
<circle cx="89" cy="124.8" r=".36"/>
<circle cx="89" cy="130.2" r=".36"/>
<circle cx="108.6" cy="124.8" r=".36"/>
<circle cx="108.6" cy="135.5" r=".36"/>
<circle cx="108.6" cy="130.2" r=".36"/>
<circle cx="181.5" cy="132" r=".36"/>
<circle cx="181.5" cy="124.8" r=".36"/>
<circle cx="197.4" cy="124.8" r=".36"/>
<circle cx="89" cy="147.9" r=".36"/>
<circle cx="89" cy="153.3" r=".36"/>
<circle cx="89" cy="158.6" r=".36"/>
<circle cx="108.6" cy="153.3" r=".36"/>
<circle cx="108.6" cy="147.9" r=".36"/>
<circle cx="108.6" cy="158.6" r=".36"/>
<circle cx="108.6" cy="142.6" r=".36"/>
<circle cx="160.1" cy="142.6" r=".36"/>
<circle cx="181.5" cy="147.9" r=".36"/>
<circle cx="181.5" cy="155.1" r=".36"/>
<circle cx="197.4" cy="147.9" r=".36"/>
<circle cx="234.8" cy="140.8" r=".36"/>
<circle cx="234.8" cy="163.9" r=".36"/>
</g>
<path d="M117 21h47.2" fill="none" stroke="#000" stroke-width=".21"/>
<g fill="#000">
<circle cx="89" cy="34.2" r=".36"/>
<circle cx="96.2" cy="34.2" r=".36"/>
<circle cx="103.3" cy="34.2" r=".36"/>
<circle cx="110.4" cy="34.2" r=".36"/>
<circle cx="160.1" cy="53.8" r=".36"/>
<circle cx="160.1" cy="48.4" r=".36"/>
<circle cx="181.5" cy="53.8" r=".36"/>
<circle cx="197.4" cy="53.8" r=".36"/>
<circle cx="89" cy="76.9" r=".36"/>
<circle cx="96.2" cy="73.3" r=".36"/>
<circle cx="103.3" cy="69.8" r=".36"/>
<circle cx="110.4" cy="66.2" r=".36"/>
<circle cx="160.1" cy="60.9" r=".36"/>
<circle cx="160.1" cy="78.6" r=".36"/>
<circle cx="160.1" cy="73.3" r=".36"/>
<circle cx="181.5" cy="60.9" r=".36"/>
<circle cx="181.5" cy="78.6" r=".36"/>
<circle cx="197.4" cy="78.6" r=".36"/>
<circle cx="81.9" cy="87.5" r=".36"/>
<circle cx="81.9" cy="84" r=".36"/>
<circle cx="108.6" cy="80.4" r=".36"/>
<circle cx="108.6" cy="84" r=".36"/>
<circle cx="160.1" cy="96.4" r=".36"/>
<circle cx="160.1" cy="85.7" r=".36"/>
<circle cx="181.5" cy="85.7" r=".36"/>
<circle cx="53.5" cy="117.7" r=".36"/>
<circle cx="53.5" cy="107.1" r=".36"/>
<circle cx="53.5" cy="112.4" r=".36"/>
<circle cx="73.1" cy="112.4" r=".36"/>
<circle cx="73.1" cy="101.7" r=".36"/>
<circle cx="73.1" cy="117.7" r=".36"/>
<circle cx="73.1" cy="107.1" r=".36"/>
<circle cx="89" cy="119.5" r=".36"/>
<circle cx="108.6" cy="119.5" r=".36"/>
<circle cx="108.6" cy="114.2" r=".36"/>
<circle cx="160.1" cy="108.8" r=".36"/>
<circle cx="160.1" cy="119.5" r=".36"/>
<circle cx="160.1" cy="101.7" r=".36"/>
<circle cx="181.5" cy="101.7" r=".36"/>
<circle cx="181.5" cy="108.8" r=".36"/>
<circle cx="197.4" cy="101.7" r=".36"/>
<circle cx="234.8" cy="117.7" r=".36"/>
<circle cx="89" cy="135.5" r=".36"/>
<circle cx="89" cy="124.8" r=".36"/>
<circle cx="89" cy="130.2" r=".36"/>
<circle cx="108.6" cy="124.8" r=".36"/>
<circle cx="108.6" cy="135.5" r=".36"/>
<circle cx="108.6" cy="130.2" r=".36"/>
<circle cx="181.5" cy="132" r=".36"/>
<circle cx="181.5" cy="124.8" r=".36"/>
<circle cx="197.4" cy="124.8" r=".36"/>
<circle cx="89" cy="147.9" r=".36"/>
<circle cx="89" cy="153.3" r=".36"/>
<circle cx="89" cy="158.6" r=".36"/>
<circle cx="108.6" cy="153.3" r=".36"/>
<circle cx="108.6" cy="147.9" r=".36"/>
<circle cx="108.6" cy="158.6" r=".36"/>
<circle cx="108.6" cy="142.6" r=".36"/>
<circle cx="160.1" cy="142.6" r=".36"/>
<circle cx="181.5" cy="147.9" r=".36"/>
<circle cx="181.5" cy="155.1" r=".36"/>
<circle cx="197.4" cy="147.9" r=".36"/>
<circle cx="234.8" cy="140.8" r=".36"/>
<circle cx="234.8" cy="163.9" r=".36"/>
</g>
<g font-size="4.8">
<text x="93.7" y="18.1">AXP805 Debug Board by Anna Dostoevskaya 2025</text>
<text x="214.2" y="28.7">LED Power Indicator</text>
<text x="130.3" y="41.1">AXP805</text>
<text x="223.9" y="106.9">SELECTORS</text>
</g>
<g font-size="3.9">
<text x="7.3" y="42.6">IO 1</text>
<text x="7.2" y="72.8">IO 2</text>
<text x="7.2" y="136.8">IO 3</text>
<text x="7.2" y="175.9">IO 4</text>
</g>
<text font-size="2.2" x="117" y="20.7">https://github.com/annadostoevskaya/DIPLOMA</text>
<g font-size="1.9">
<text x="227.6" y="183.4">Project:</text>
<text x="248.8" y="183.3">AXP 805 Debug Board</text>
<text x="227.6" y="187.7">Designed By:</text>
<text x="227.6" y="191.9">Reviewer:</text>
<text x="249.2" y="187.7">Anna Dostoevskaya</text>
<text x="227.6" y="196.2">Date:</text>
<text x="249" y="192.1">Alexey Zavgorodniy</text>
<text x="249.2" y="196.2">5/9/2025</text>
<text x="227.6" y="200.5">Version:</text>
<text x="248.9" y="200.5">1.0</text>
</g>
<g font-size="1.6">
<text x="18.5" y="11.6">1</text>
<text x="52.9" y="11.6">2</text>
<text x="87.4" y="11.6">3</text>
<text x="121.7" y="11.6">4</text>
<text x="156.2" y="11.6">5</text>
<text x="190.6" y="11.6">6</text>
<text x="225" y="11.6">7</text>
<text x="259.5" y="11.6">8</text>
<text x="3.2" y="34.5">A</text>
<text x="49.2" y="32.1">BLDO3</text>
<text x="56.3" y="32.1">BLDO4</text>
<text x="84.8" y="30.3">PMIC_VINT</text>
<text x="232.1" y="33.9">PS</text>
<text x="275" y="34.5">A</text>
<text x="89.7" y="37.2">R1</text>
<text x="89.7" y="39">2k</text>
<text x="96.9" y="37.2">R2</text>
<text x="96.9" y="39">2k</text>
<text x="104" y="37.2">R3</text>
<text x="104" y="39">2k</text>
<text x="111" y="37.2">R4</text>
<text x="111" y="39">2k</text>
<text x="233.7" y="39">R11</text>
<text x="233.7" y="40.8">560R</text>
<text x="7.3" y="46.3">J1</text>
<text x="126.4" y="46.3">U1</text>
<text x="159.3" y="46.3">PS</text>
<text x="8.8" y="50.8">2</text>
<text x="8.9" y="52.5">3</text>
<text x="9" y="49">1</text>
<text x="12.2" y="48.1">1</text>
<text x="12.2" y="49.9">2</text>
<text x="12.2" y="51.6">3</text>
<text x="12.2" y="53.4">4</text>
<text x="123.4" y="51.6">56</text>
<text x="123.4" y="48.1">55</text>
<text x="127.6" y="49">MODESET</text>
<text x="127.6" y="52.5">DCBSET</text>
<text x="144.4" y="50.8">VINA_2</text>
<text x="144.6" y="49">VINA_1</text>
<text x="152.7" y="53.4">44</text>
<text x="152.7" y="49.9">45</text>
<text x="152.7" y="48.1">46</text>
<text x="169" y="52.5">L1</text>
<text x="169" y="48.1">C1</text>
<text x="174.3" y="48.1">10u / 10V</text>
<text x="185.3" y="49">GND</text>
<text x="234.9" y="49.7">D1</text>
<text x="234.9" y="51.4">Green</text>
<text x="8.8" y="54.3">4</text>
<text x="8.8" y="57.8">6</text>
<text x="8.8" y="59.6">7</text>
<text x="8.9" y="56">5</text>
<text x="12.2" y="55.2">5</text>
<text x="12.2" y="56.9">6</text>
<text x="12.2" y="58.7">7</text>
<text x="123.4" y="55.2">26</text>
<text x="123.4" y="58.7">27</text>
<text x="127.6" y="56">PHSET</text>
<text x="127.6" y="59.6">EN / PWRON</text>
<text x="143" y="59.6">PGNDA_1</text>
<text x="145.2" y="56">LXA_2</text>
<text x="145.3" y="54.3">LXA_1</text>
<text x="152.7" y="58.7">42</text>
<text x="152.7" y="55.2">43</text>
<text x="169" y="55.7">1.5u / 3A</text>
<text x="183.4" y="56.8">C2</text>
<text x="183.4" y="58.5">10u / 10V</text>
<text x="8" y="64.9">10</text>
<text x="8.8" y="63.2">9</text>
<text x="8.9" y="61.4">8</text>
<text x="12.2" y="60.5">8</text>
<text x="12.2" y="62.3">9</text>
<text x="12.2" y="64.1">10</text>
<text x="123.4" y="62.3">14</text>
<text x="123.4" y="65.8">15</text>
<text x="127.6" y="63.2">GPIO / WAKEUP</text>
<text x="142.9" y="61.4">PGNDA_2</text>
<text x="144.4" y="64.9">DCDCA</text>
<text x="152.7" y="64.1">40</text>
<text x="152.7" y="60.5">41</text>
<text x="152.7" y="65.8">54</text>
<text x="179.7" y="65.8">GND</text>
<text x="231.3" y="62.3">GND</text>
<text x="7.3" y="67.6">CAST10</text>
<text x="19" y="67.6">CLDO3</text>
<text x="26" y="67.6">CLDO2</text>
<text x="33.2" y="67.6">CLDO1</text>
<text x="42" y="67.6">PS</text>
<text x="50" y="71.2">GND</text>
<text x="123.4" y="69.4">16</text>
<text x="127.6" y="66.7">PWROK</text>
<text x="127.6" y="70.3">IRQ</text>
<text x="144.6" y="66.7">FBGND</text>
<text x="159.3" y="71.2">PS</text>
<text x="7.3" y="76.5">J2</text>
<text x="11.9" y="74.7">PMIC_VINT</text>
<text x="123.4" y="76.5">24</text>
<text x="123.4" y="72.9">23</text>
<text x="127.6" y="73.8">SCK</text>
<text x="127.6" y="77.4">SDA</text>
<text x="144.5" y="75.6">VINB_2</text>
<text x="144.7" y="73.8">VINB_1</text>
<text x="152.7" y="72.9">33</text>
<text x="152.7" y="74.7">34</text>
<text x="169" y="77.4">L2</text>
<text x="169" y="72.9">C3</text>
<text x="174.3" y="72.9">10u / 10V</text>
<text x="185.3" y="73.8">GND</text>
<text x="3.2" y="83.8">B</text>
<text x="8" y="79.2">10</text>
<text x="8.8" y="80.9">9</text>
<text x="8.9" y="82.7">8</text>
<text x="12.2" y="83.6">7</text>
<text x="12.2" y="81.8">8</text>
<text x="12.2" y="80.1">9</text>
<text x="12.2" y="78.3">10</text>
<text x="83.7" y="83.6">C6</text>
<text x="92.6" y="80.1">C4</text>
<text x="92.6" y="83.6">1u / 6.3V</text>
<text x="97.9" y="80.1">10u / 10V</text>
<text x="104.3" y="78.3">PMIC_VINT</text>
<text x="106.6" y="81.8">VREF</text>
<text x="123.4" y="83.6">29</text>
<text x="123.4" y="80.1">25</text>
<text x="127.6" y="80.9">VINT</text>
<text x="145.2" y="80.9">LXB_2</text>
<text x="145.4" y="79.2">LXB_1</text>
<text x="152.7" y="78.3">35</text>
<text x="152.7" y="80.1">36</text>
<text x="152.7" y="83.6">37</text>
<text x="169" y="80.6">1.5u / 3A</text>
<text x="183.4" y="81.7">C5</text>
<text x="183.4" y="83.4">10u / 10V</text>
<text x="275.1" y="83.8">B</text>
<text x="8.8" y="89.8">4</text>
<text x="8.8" y="86.3">6</text>
<text x="8.8" y="84.5">7</text>
<text x="8.9" y="88.1">5</text>
<text x="12.2" y="88.9">4</text>
<text x="12.2" y="87.2">5</text>
<text x="12.2" y="85.4">6</text>
<text x="123.4" y="87.2">57</text>
<text x="127.6" y="84.5">VREF</text>
<text x="127.6" y="88.1">GND</text>
<text x="143" y="86.3">PGNDB_2</text>
<text x="143.1" y="84.5">PGNDB_1</text>
<text x="144.5" y="89.8">DCDCB</text>
<text x="152.7" y="85.4">38</text>
<text x="152.7" y="88.9">39</text>
<text x="8.8" y="93.4">2</text>
<text x="8.9" y="91.6">3</text>
<text x="9" y="95.2">1</text>
<text x="12.2" y="94.3">1</text>
<text x="12.2" y="92.5">2</text>
<text x="12.2" y="90.7">3</text>
<text x="123.4" y="94.3">22</text>
<text x="123.5" y="90.7">21</text>
<text x="127.6" y="91.6">SWIN</text>
<text x="127.6" y="95.2">SWOUT</text>
<text x="159.3" y="94.3">PS</text>
<text x="179.7" y="90.7">GND</text>
<text x="7.3" y="97.8">CAST10</text>
<text x="57" y="101.4">C8</text>
<text x="62.4" y="101.4">10u / 10V</text>
<text x="72.2" y="99.6">PS</text>
<text x="80.2" y="99.6">GND</text>
<text x="123.4" y="101.4">30</text>
<text x="144.5" y="98.7">VINC_2</text>
<text x="144.7" y="96.9">VINC_1</text>
<text x="152.7" y="101.4">51</text>
<text x="152.7" y="97.8">52</text>
<text x="152.7" y="96.1">53</text>
<text x="169" y="100.5">L3</text>
<text x="169" y="96.1">C7</text>
<text x="174.3" y="96.1">10u / 10V</text>
<text x="185.3" y="96.9">GND</text>
<text x="46.4" y="104.9">GND</text>
<text x="57" y="106.7">C10</text>
<text x="62.4" y="106.7">10u / 10V</text>
<text x="70.5" y="104.9">ALDO1</text>
<text x="123.4" y="104.9">28</text>
<text x="127.6" y="105.8">ALDO1</text>
<text x="127.6" y="102.3">ALDOIN</text>
<text x="143.1" y="107.6">PGNDC_1</text>
<text x="145.2" y="104.1">LXC_2</text>
<text x="145.4" y="102.3">LXC_1</text>
<text x="152.7" y="106.7">49</text>
<text x="152.7" y="103.2">50</text>
<text x="169" y="103.7">1.5u / 3A</text>
<text x="183.4" y="104.8">C9</text>
<text x="183.4" y="106.6">10u / 10V</text>
<text x="57" y="112.1">C11</text>
<text x="62.4" y="112.1">10u / 10V</text>
<text x="70.4" y="110.3">ALDO2</text>
<text x="92.6" y="113.8">C12</text>
<text x="97.9" y="113.8">10u / 10V</text>
<text x="107.7" y="112.1">PS</text>
<text x="123.4" y="112.1">32</text>
<text x="123.5" y="108.5">31</text>
<text x="127.6" y="109.4">ALDO2</text>
<text x="127.6" y="112.9">ALDO3</text>
<text x="143" y="109.4">PGNDC_2</text>
<text x="144.5" y="112.9">DCDCC</text>
<text x="152.7" y="112.1">47</text>
<text x="152.7" y="108.5">48</text>
<text x="179.7" y="113.8">GND</text>
<text x="239.9" y="113.1">R5</text>
<text x="246.5" y="110.3">PMIC_VINT</text>
<text x="57" y="117.4">C13</text>
<text x="62.4" y="117.4">10u / 10V</text>
<text x="70.5" y="115.6">ALDO3</text>
<text x="92.6" y="119.2">C14</text>
<text x="97.9" y="119.2">4.7u / 10V</text>
<text x="106.1" y="117.4">BLDO1</text>
<text x="152.7" y="119.2">6</text>
<text x="159.3" y="117.4">PS</text>
<text x="169" y="119.2">C15</text>
<text x="174.3" y="119.2">10u / 10V</text>
<text x="239.9" y="116.3">0R</text>
<text x="51.8" y="122.7">GND</text>
<text x="92.6" y="124.5">C16</text>
<text x="97.9" y="124.5">4.7u / 10V</text>
<text x="106" y="122.7">BLDO2</text>
<text x="124.2" y="124.5">2</text>
<text x="124.2" y="120.9">3</text>
<text x="127.6" y="125.4">BLDO1</text>
<text x="127.6" y="121.8">BLDOIN</text>
<text x="146" y="120.1">VIND</text>
<text x="146.7" y="125.4">LXD</text>
<text x="152.7" y="124.5">7</text>
<text x="169" y="123.6">L4</text>
<text x="185.3" y="120.1">GND</text>
<text x="239.9" y="120.2">R6</text>
<text x="239.9" y="123.4">0R</text>
<text x="92.6" y="129.8">C18</text>
<text x="97.9" y="129.8">4.7u / 10V</text>
<text x="106" y="128.1">BLDO3</text>
<text x="124.2" y="131.6">4</text>
<text x="124.3" y="128.1">1</text>
<text x="127.6" y="128.9">BLDO2</text>
<text x="144.5" y="130.7">PGNDD</text>
<text x="152.7" y="129.8">8</text>
<text x="169" y="126.8">1.5u / 3A</text>
<text x="183.4" y="127.8">C17</text>
<text x="183.4" y="129.6">10u / 10V</text>
<text x="249" y="128.1">GND</text>
<text x="3.2" y="133.1">C</text>
<text x="22.5" y="136.9">ALDO3</text>
<text x="29.5" y="136.9">ALDO2</text>
<text x="36.7" y="136.9">ALDO1</text>
<text x="44.4" y="136.9">VREF</text>
<text x="92.6" y="135.2">C19</text>
<text x="97.9" y="135.2">4.7u / 10V</text>
<text x="106" y="133.4">BLDO4</text>
<text x="124.2" y="135.2">5</text>
<text x="127.6" y="132.5">BLDO3</text>
<text x="127.6" y="136.1">BLDO4</text>
<text x="144.4" y="136.1">DCDCD</text>
<text x="152.7" y="135.2">9</text>
<text x="179.7" y="136.9">GND</text>
<text x="239.9" y="136.2">R7</text>
<text x="246.5" y="133.4">PMIC_VINT</text>
<text x="275.1" y="133.1">C</text>
<text x="7.3" y="140.5">J3</text>
<text x="8" y="143.1">10</text>
<text x="12.2" y="142.2">10</text>
<text x="87.3" y="140.5">GND</text>
<text x="92.6" y="142.2">C20</text>
<text x="97.9" y="142.2">10u / 10V</text>
<text x="107.7" y="140.5">PS</text>
<text x="146.2" y="143.1">VINE</text>
<text x="152.7" y="142.2">13</text>
<text x="159.3" y="140.5">PS</text>
<text x="169" y="142.2">C21</text>
<text x="174.3" y="142.2">10u / 10V</text>
<text x="185.3" y="143.1">GND</text>
<text x="239.9" y="143.3">R8</text>
<text x="239.9" y="139.4">0R</text>
<text x="8.8" y="148.5">7</text>
<text x="8.8" y="144.9">9</text>
<text x="8.9" y="146.7">8</text>
<text x="12.2" y="149.4">6</text>
<text x="12.2" y="147.6">7</text>
<text x="12.2" y="145.8">8</text>
<text x="12.2" y="144">9</text>
<text x="92.6" y="147.6">C22</text>
<text x="97.9" y="147.6">10u / 10V</text>
<text x="106.1" y="145.8">CLDO1</text>
<text x="123.4" y="147.6">18</text>
<text x="127.6" y="148.5">CLDOIN</text>
<text x="146.9" y="148.5">LXE</text>
<text x="152.7" y="147.6">12</text>
<text x="169" y="146.7">L5</text>
<text x="169" y="149.9">1.5u / 3A</text>
<text x="239.9" y="146.5">0R</text>
<text x="8.8" y="153.8">4</text>
<text x="8.8" y="150.2">6</text>
<text x="8.9" y="152">5</text>
<text x="8.9" y="155.6">3</text>
<text x="12.2" y="154.7">3</text>
<text x="12.2" y="152.9">4</text>
<text x="12.2" y="151.1">5</text>
<text x="92.6" y="152.9">C24</text>
<text x="97.9" y="152.9">10u / 10V</text>
<text x="106" y="151.1">CLDO2</text>
<text x="123.4" y="154.7">20</text>
<text x="123.4" y="151.1">19</text>
<text x="127.6" y="152">CLDO1</text>
<text x="127.6" y="155.6">CLDO2</text>
<text x="144.7" y="153.8">PGNDE</text>
<text x="152.7" y="152.9">11</text>
<text x="183.4" y="151">C23</text>
<text x="183.4" y="152.7">10u / 10V</text>
<text x="249" y="151.1">GND</text>
<text x="7.3" y="161.8">CAST10</text>
<text x="8.8" y="157.4">2</text>
<text x="9" y="159.1">1</text>
<text x="12.2" y="158.2">1</text>
<text x="12.2" y="156.5">2</text>
<text x="92.6" y="158.2">C25</text>
<text x="97.9" y="158.2">10u / 10V</text>
<text x="106" y="156.5">CLDO3</text>
<text x="123.4" y="158.2">17</text>
<text x="126.4" y="161.8">AXP805</text>
<text x="127.6" y="159.1">CLDO3</text>
<text x="144.6" y="159.1">DCDCE</text>
<text x="152.7" y="158.2">10</text>
<text x="179.7" y="160">GND</text>
<text x="239.9" y="159.3">R9</text>
<text x="246.5" y="156.5">PMIC_VINT</text>
<text x="87.3" y="163.6">GND</text>
<text x="239.9" y="166.4">R10</text>
<text x="239.9" y="162.5">0R</text>
<text x="18" y="170.7">GND</text>
<text x="239.9" y="169.6">0R</text>
<text x="7.3" y="179.6">J4</text>
<text x="40.3" y="177.8">BLDO2</text>
<text x="47.5" y="177.8">BLDO1</text>
<text x="249" y="174.2">GND</text>
<text x="3.2" y="182.5">D</text>
<text x="8.8" y="184">2</text>
<text x="8.9" y="185.8">3</text>
<text x="9" y="182.2">1</text>
<text x="12.2" y="181.4">1</text>
<text x="12.2" y="183.1">2</text>
<text x="12.2" y="184.9">3</text>
<text x="275.1" y="182.5">D</text>
<text x="8.8" y="187.6">4</text>
<text x="8.8" y="191.1">6</text>
<text x="8.9" y="189.4">5</text>
<text x="12.2" y="186.7">4</text>
<text x="12.2" y="188.5">5</text>
<text x="12.2" y="190.2">6</text>
<text x="8.8" y="192.9">7</text>
<text x="8.8" y="196.5">9</text>
<text x="8.9" y="194.7">8</text>
<text x="12.2" y="192">7</text>
<text x="12.2" y="193.8">8</text>
<text x="12.2" y="195.6">9</text>
<text x="12.2" y="197.4">10</text>
<text x="7.3" y="200.9">CAST10</text>
<text x="8" y="198.2">10</text>
<text x="80.2" y="200.9">GND</text>
<text x="18.5" y="205.4">1</text>
<text x="52.9" y="205.4">2</text>
<text x="87.4" y="205.4">3</text>
<text x="121.7" y="205.4">4</text>
<text x="156.2" y="205.4">5</text>
<text x="190.6" y="205.4">6</text>
<text x="225" y="205.4">7</text>
<text x="259.5" y="205.4">8</text>
</g>
<g font-size="1.3">
<text x="73" y="51.7">PMIC_DCBSET</text>
<text x="73" y="48.1">PMIC_MODSET</text>
<text x="202.8" y="53.5">PMIC_DCDCA</text>
<text x="25.1" y="55.2">PMIC_DCDCD</text>
<text x="25.1" y="58.8">PMIC_DCDCE</text>
<text x="73" y="58.8">PMIC_EN</text>
<text x="73" y="55.2">PMIC_PHSET</text>
<text x="73" y="62.4">PMIC_GPIO</text>
<text x="73" y="65.9">PMIC_PWROK</text>
<text x="202.8" y="65.9">PMIC_FBGND</text>
<text x="73" y="69.5">PMIC_IRQ</text>
<text x="73" y="73">PMIC_I2C_SCK_R</text>
<text x="73" y="76.6">PMIC_I2C_SDA_R</text>
<text x="202.8" y="78.4">PMIC_DCDCB</text>
<text x="112.1" y="90.8">PMIC_SWIN</text>
<text x="112.1" y="92.6">PMIC_SWOUT</text>
<text x="202.8" y="101.5">PMIC_DCDCC</text>
<text x="224.1" y="117.5">PMIC_DCBSET</text>
<text x="202.8" y="124.5">PMIC_DCDCD</text>
<text x="49.9" y="142.3">PMIC_DCDCA</text>
<text x="224.1" y="140.5">PMIC_MODSET</text>
<text x="49.9" y="144.1">PMIC_DCDCB</text>
<text x="202.8" y="147.7">PMIC_DCDCE</text>
<text x="49.9" y="158.3">PMIC_EN</text>
<text x="224.1" y="163.7">PMIC_PHSET</text>
<text x="69.5" y="190.3">PMIC_FBGND</text>
<text x="69.5" y="186.8">PMIC_DCDCC</text>
</g>
</svg>
